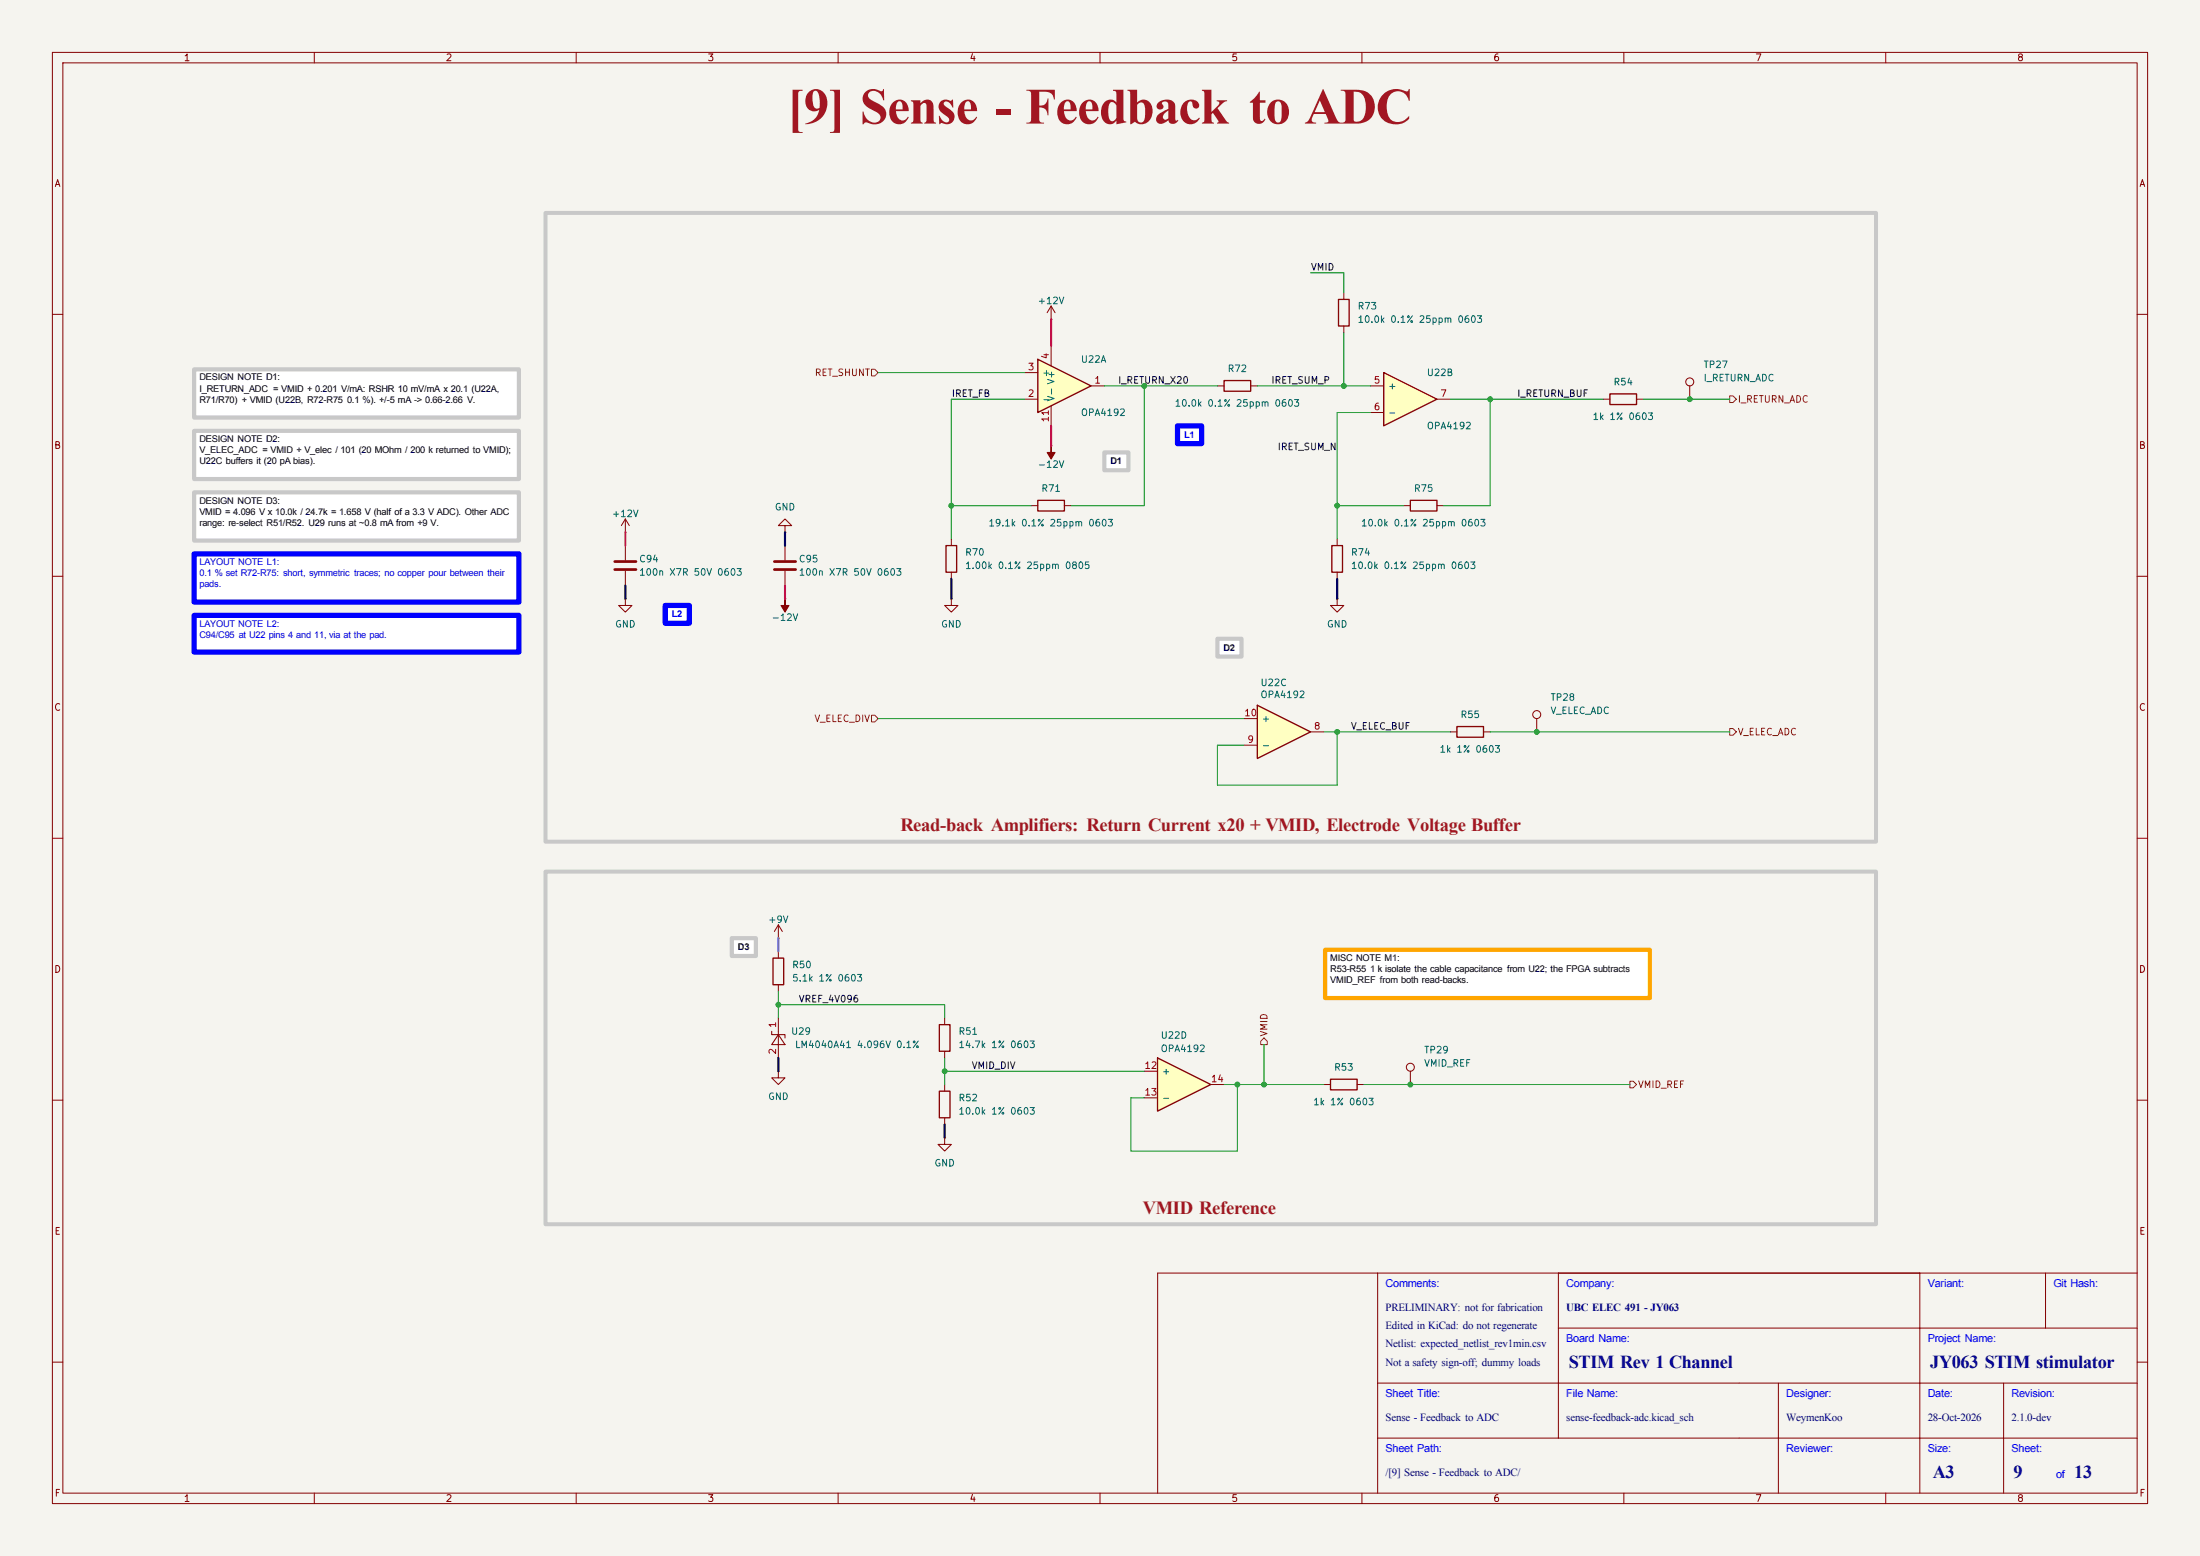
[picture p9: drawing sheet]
<svg xmlns="http://www.w3.org/2000/svg" width="420mm" height="297mm" viewBox="0 0 420 297" stroke-linecap="round" stroke-linejoin="round" font-family="sans-serif">
<path d="M0 0h420v297h-420z" fill="#f5f4ef" stroke="#f5f4ef" stroke-width=".19"/>
<g fill="none" stroke="#840000" stroke-width=".19">
<path d="M10 10h400v277h-400zM12 12h396v273h-396zM60 10v2M110 10v2M160 10v2M210 10v2M260 10v2M310 10v2M360 10v2M10 60h2M408 60h2M10 110h2"/>
<path d="M408 110h2M10 160h2M408 160h2M10 210h2M408 210h2M263 243v42M297.5 253.5h110.5M297.5 243v31.5M366.5 243v42M390.5 243v10.5M408 243h-187v42M10 260h2"/>
<path d="M263 274.5h145M263 264h145M339.5 264v21M382.5 264v21M408 260h2M60 285v2M110 285v2M160 285v2M210 285v2M260 285v2M310 285v2M360 285v2"/>
</g>
<g fill="#fff">
<path d="M37.1 105.7h62v9.2h-62z"/>
<path d="M127 115.6h4.6v3.4h-4.6z"/>
<path d="M210.8 86.4h4.6v3.4h-4.6z"/>
<path d="M232.4 121.9h4.6v3.4h-4.6z"/>
<path d="M224.8 81.3h4.6v3.4h-4.6z"/>
<path d="M253 181.3h62v9.2h-62z"/>
<path d="M139.7 179.1h4.6v3.4h-4.6z"/>
<path d="M37.1 117.5h62v7h-62z"/>
<path d="M37.1 82.2h62v9.2h-62z"/>
<path d="M37.1 94h62v9.2h-62z"/>
<path d="M37.1 70.5h62v9.2h-62z"/>
</g>
<g fill="none" stroke="#840000" stroke-width=".19">
<path d="M256.5 55.9v1.3M256.5 62.2v1.3M306.1 76.2h1.2M312.4 76.2h1.3M322.6 73.7v2.5M119.4 99.1v2.5M119.4 99.1l-.8 1.2M119.4 99.1l.7 1.2M196.8 96.5h1.3M203.2 96.5h1.3M119.4 114.3v1.3h1.2l-1.2 1.2-1.3-1.2h1.3M119.4 114.3h.1"/>
<path d="M119.4 101.6h.1M119.4 104.1v2.8M119.4 109v2.8M149.9 100.3h1.2l-1.2-1.2-1.3 1.2h1.3v1.3M149.9 101.6h.1M149.9 104.1v2.8M149.9 109v2.8M181.6 102.9v1.2M181.6 109.2v1.3M148.6 179.1h.1M148.6 176.5l-.8 1.3M148.6 176.5l.8 1.3"/>
<path d="M148.6 176.5v2.6M148.6 194.3v7.6M180.3 194.3v1.3M180.3 217.2v1.2h1.3l-1.3 1.3-1.2-1.3h1.2M180.3 217.2h.1M180.3 200.7v1.2M180.3 207v1.3M180.3 213.4v1.2M252.7 207h1.3M259.1 207h1.2M269.2 204.5v2.5"/>
<circle cx="322.6" cy="72.9" r=".76"/>
<circle cx="269.2" cy="203.7" r=".76"/>
</g>
<path d="M147.3 196.9v.6h2.6v.6M148.6 197.5l1.3 1.9h-2.6z" fill="none" stroke="#840000" stroke-width=".2"/>
<path d="M117.3 107.2h4.1M117.3 108.7h4.1M147.8 107.2h4.1M147.8 108.7h4.1" fill="none" stroke="#840000" stroke-width=".51"/>
<path d="M255.5 57.2h2.1v5h-2.1zM307.3 75.2h5.1v2h-5.1zM198.1 95.5h5.1v2h-5.1zM180.6 104.1h2v5.1h-2zM179.3 195.6h2.1v5.1h-2.1zM179.3 208.3h2.1v5.1h-2.1zM254 206h5.1v2h-5.1z" fill="none" stroke="#840000" stroke-width=".25"/>
<path d="M221 201.9l10.1 5.1-10.1 5.1z" fill="#ffffc2"/>
<path d="M233.7 72.6h5.1v2.1h-5.1zM221 201.9l10.1 5.1-10.1 5.1z" fill="none" stroke="#840000" stroke-width=".25"/>
<path d="M232.4 73.7h1.3M238.8 73.7h1.2M181.6 114.3v1.3h1.3l-1.3 1.2-1.3-1.2h1.3M181.6 114.3h.1M218.4 204.5h2.6M218.4 209.6h2.6M231.1 207h2.6" fill="none" stroke="#840000" stroke-width=".19"/>
<path d="M264.2 71.1l10.1 5.1-10.1 5.1z" fill="#ffffc2"/>
<path d="M264.2 71.1l10.1 5.1-10.1 5.1z" fill="none" stroke="#840000" stroke-width=".25"/>
<path d="M261.6 73.7h2.6M261.6 78.7h2.6M274.3 76.2h2.6M149.9 114.3h.1" fill="none" stroke="#840000" stroke-width=".19"/>
<path d="M149.9 114.3v1.3h.7l-.7 1.2-.8-1.2h.8z" fill="#840000" stroke="#840000" stroke-width=".19"/>
<path d="M198.1 68.6l10.2 5.1-10.2 5z" fill="#ffffc2"/>
<path d="M198.1 68.6l10.2 5.1-10.2 5zM269.2 95.5h5.1v2h-5.1zM254.3 104.1h2v5.1h-2zM278.1 138.7h5.1v2h-5.1zM147.6 182.9h2v5.1h-2z" fill="none" stroke="#840000" stroke-width=".25"/>
<g fill="none" stroke="#840000" stroke-width=".19">
<path d="M200.7 58.4v2.6M200.7 58.4l-.8 1.3M200.7 58.4l.7 1.3M195.6 76.2h2.5M195.6 71.1h2.5M200.7 61h.1M200.7 66v3.9M200.7 77.5v3.8M208.3 73.7h2.5M200.7 85.1h.1M268 96.5h1.2M274.3 96.5h1.3"/>
<path d="M255.3 114.3v1.3h1.2l-1.2 1.2-1.3-1.2h1.3M255.3 114.3h.1M255.3 102.9v1.2M255.3 109.2v1.3M276.9 139.7h1.2M283.2 139.7h1.3M293.4 137.2v2.5M148.6 181.6v1.3M148.6 188v1.2M148.6 204.5v1.2h1.3l-1.3 1.3-1.3-1.3h1.3M148.6 204.5h.1"/>
<circle cx="293.4" cy="136.4" r=".76"/>
</g>
<path d="M200.7 85.1v1.3h.7l-.7 1.2-.8-1.2h.8z" fill="#840000" stroke="#840000" stroke-width=".19"/>
<path d="M240 134.6l10.2 5.1-10.2 5.1z" fill="#ffffc2"/>
<path d="M240 134.6l10.2 5.1-10.2 5.1z" fill="none" stroke="#840000" stroke-width=".25"/>
<path d="M237.5 137.2h2.5M250.2 139.7h2.5M237.5 142.2h2.5" fill="none" stroke="#840000" stroke-width=".19"/>
<path d="M166.4 70.5h.6l.6 .6-.6 .7h-.6zM330.2 75.6h.6l.7 .6-.7 .6h-.6zM166.4 136.5h.6l.6 .7-.6 .6h-.6zM330.2 139.1h.6l.7 .6-.7 .6h-.6zM241.3 198.1l.6 .7v.6h-1.2v-.6zM311.1 206.4h.7l.6 .6-.6 .6h-.7z" fill="none" stroke="#725600" stroke-width=".19"/>
<g fill="none" stroke="#009600" stroke-width=".19">
<path d="M250.2 52.1h6.3v3.8M167.6 71.1h28M195.6 76.2h-14v26.7M210.8 73.7h21.6M218.4 73.7v22.8h-13.9M240 73.7h21.6M256.5 63.5v10.2M261.6 78.7h-6.3v24.2M276.9 76.2h29.2M284.5 76.2v20.3h-8.9M313.7 76.2h16.5M181.6 96.5h15.2"/>
<path d="M255.3 96.5h12.7M167.6 137.2h69.9M252.7 139.7h24.2M255.3 139.7v10.2h-22.9v-7.7h5.1M284.5 139.7h45.7M148.6 191.8h31.7v2.5M148.6 189.2v5.1M241.3 199.4v7.6M180.3 204.5h38.1M180.3 201.9v5.1M233.7 207h19M236.2 207v12.7h-20.3v-10.1h2.5"/>
<path d="M260.3 207h50.8"/>
</g>
<path d="M200.7 61v5M200.7 81.3v3.8M119.4 101.6v2.5M149.9 111.8v2.5" fill="none" stroke="#ff00ab" stroke-width=".41"/>
<path d="M119.4 111.8v2.5M149.9 101.6v2.5M181.6 110.5v3.8M255.3 110.5v3.8M148.6 201.9v2.6M180.3 214.6v2.6" fill="none" stroke="#000" stroke-width=".41"/>
<path d="M148.6 179.1v2.5" fill="none" stroke="#963cc8" stroke-width=".41"/>
<path d="M224.8 81.3h4.6v3.4h-4.6zM37.1 105.7h62v9.2h-62zM37.1 117.5h62v7h-62zM127 115.6h4.6v3.4h-4.6z" fill="none" stroke="#00f" stroke-width="1"/>
<path d="M37.1 70.5h62v9.2h-62zM37.1 82.2h62v9.2h-62zM37.1 94h62v9.2h-62zM210.8 86.4h4.6v3.4h-4.6zM232.4 121.9h4.6v3.4h-4.6zM139.7 179.1h4.6v3.4h-4.6z" fill="none" stroke="#c8c8c8" stroke-width=".8"/>
<path d="M253 181.3h62v9.2h-62z" fill="none" stroke="#ffa500" stroke-width=".8"/>
<path d="M104.1 40.6h254v120.1h-254zM104.1 166.4h254v67.3h-254z" fill="none" stroke="#c8c8c8" stroke-width=".76"/>
<g fill="#009600" stroke="#009600" stroke-width=".19">
<circle cx="236.2" cy="207" r=".46"/>
<circle cx="241.3" cy="207" r=".46"/>
<circle cx="269.2" cy="207" r=".46"/>
<circle cx="218.4" cy="73.7" r=".46"/>
<circle cx="180.3" cy="204.5" r=".46"/>
<circle cx="148.6" cy="191.8" r=".46"/>
<circle cx="255.3" cy="139.7" r=".46"/>
<circle cx="255.3" cy="96.5" r=".46"/>
<circle cx="322.6" cy="76.2" r=".46"/>
<circle cx="284.5" cy="76.2" r=".46"/>
<circle cx="256.5" cy="73.7" r=".46"/>
<circle cx="293.4" cy="139.7" r=".46"/>
<circle cx="181.6" cy="96.5" r=".46"/>
</g>
<text font-size="9.7" fill="#a21622" x="150.3" y="23.6">[9] Sense - Feedback to ADC</text>
<g font-size="3.5" fill="#a21622">
<text x="171.9" y="158.6">Read-back Amplifiers: Return Current x20 + VMID, Electrode Voltage Buffer</text>
<text x="218.2" y="231.7">VMID Reference</text>
</g>
<g font-size="3.5" fill="#00007f">
<text x="299.5" y="261.1">STIM Rev 1 Channel</text>
<text x="368.5" y="261.1">JY063 STIM stimulator</text>
<text x="369" y="282.1">A3</text>
<text x="384.4" y="282.1">9</text>
<text x="396" y="282.1">13</text>
</g>
<g font-size="2.1" fill="#00f">
<text x="264.5" y="245.7">Comments:</text>
<text x="299" y="245.7">Company:</text>
<text x="368" y="245.7">Variant:</text>
<text x="392" y="245.7">Git Hash:</text>
<text x="299" y="256.2">Board Name:</text>
<text x="368" y="256.2">Project Name:</text>
<text x="264.5" y="266.7">Sheet Title:</text>
<text x="299" y="266.7">File Name:</text>
<text x="341" y="266.7">Designer:</text>
<text x="368" y="266.7">Date:</text>
<text x="384" y="266.7">Revision:</text>
<text x="264.5" y="277.2">Sheet Path:</text>
<text x="341" y="277.2">Reviewer:</text>
<text x="368" y="277.2">Size:</text>
<text x="384" y="277.2">Sheet:</text>
<text x="392.5" y="282.2">of</text>
</g>
<g font-size="2.1" fill="#00007f">
<text x="264.5" y="250.2">PRELIMINARY: not for fabrication</text>
<text x="299" y="250.2">UBC ELEC 491 - JY063</text>
<text x="264.5" y="253.7">Edited in KiCad: do not regenerate</text>
<text x="264.5" y="257.2">Netlist: expected_netlist_rev1min.csv</text>
<text x="264.5" y="260.7">Not a safety sign-off; dummy loads</text>
<text x="264.5" y="271.2">Sense - Feedback to ADC</text>
<text x="299" y="271.2">sense-feedback-adc.kicad_sch</text>
<text x="341" y="271.2">WeymenKoo</text>
<text x="368" y="271.2">28-Oct-2026</text>
<text x="384" y="271.2">2.1.0-dev</text>
<text x="264.5" y="281.7">/[9] Sense - Feedback to ADC/</text>
</g>
<g font-size="1.8">
<text x="38.1" y="72.6">DESIGN NOTE D1:</text>
<text x="38.1" y="74.8">I_RETURN_ADC = VMID + 0.201 V/mA: RSHR 10 mV/mA x 20.1 (U22A,</text>
<text x="38.1" y="76.9">R71/R70) + VMID (U22B, R72-R75 0.1 %). +/-5 mA -&gt; 0.66-2.66 V.</text>
<text x="38.1" y="84.4">DESIGN NOTE D2:</text>
<text x="38.1" y="86.5">V_ELEC_ADC = VMID + V_elec / 101 (20 MOhm / 200 k returned to VMID);</text>
<text x="38.1" y="88.6">U22C buffers it (20 pA bias).</text>
<text x="212" y="88.6">D1</text>
<text x="38.1" y="96.1">DESIGN NOTE D3:</text>
<text x="38.1" y="98.2">VMID = 4.096 V x 10.0k / 24.7k = 1.658 V (half of a 3.3 V ADC). Other ADC</text>
<text x="38.1" y="100.4">range: re-select R51/R52. U29 runs at ~0.8 mA from +9 V.</text>
<text x="233.6" y="124.2">D2</text>
<text x="140.9" y="181.3">D3</text>
<text x="254" y="183.4">MISC NOTE M1:</text>
<text x="254" y="185.6">R53-R55 1 k isolate the cable capacitance from U22; the FPGA subtracts</text>
<text x="254" y="187.7">VMID_REF from both read-backs.</text>
</g>
<g font-size="1.8" fill="#00f">
<text x="226.1" y="83.5">L1</text>
<text x="38.1" y="107.8">LAYOUT NOTE L1:</text>
<text x="38.1" y="110">0.1 % set R72-R75: short, symmetric traces; no copper pour between their</text>
<text x="38.1" y="112.1">pads.</text>
<text x="38.1" y="119.6">LAYOUT NOTE L2:</text>
<text x="128.3" y="117.8">L2</text>
<text x="38.1" y="121.7">C94/C95 at U22 pins 4 and 11, via at the pad.</text>
</g>
<g font-size="1.3" fill="#840000">
<text x="35" y="12">1</text>
<text x="85" y="12">2</text>
<text x="135" y="12">3</text>
<text x="185" y="12">4</text>
<text x="235" y="12">5</text>
<text x="285" y="12">6</text>
<text x="335" y="12">7</text>
<text x="385" y="12">8</text>
<text x="10.3" y="36">A</text>
<text x="408.3" y="36">A</text>
<text x="10.2" y="86">B</text>
<text x="408.2" y="86">B</text>
<text x="10.2" y="136">C</text>
<text x="408.2" y="136">C</text>
<text x="10.2" y="186">D</text>
<text x="408.2" y="186">D</text>
<text x="10.3" y="236">E</text>
<text x="408.3" y="236">E</text>
<text x="10.3" y="286">F</text>
<text x="35" y="287">1</text>
<text x="85" y="287">2</text>
<text x="135" y="287">3</text>
<text x="185" y="287">4</text>
<text x="235" y="287">5</text>
<text x="285" y="287">6</text>
<text x="335" y="287">7</text>
<text x="385" y="287">8</text>
<text x="408.3" y="286">F</text>
</g>
<g font-size="1.3" fill="#0f0f0f">
<text x="250.2" y="51.9">VMID</text>
<text x="181.6" y="76.1">IRET_FB</text>
<text x="213.3" y="73.5">I_RETURN_X20</text>
<text x="242.6" y="73.5">IRET_SUM_P</text>
<text x="289.5" y="76.1">I_RETURN_BUF</text>
<text x="243.8" y="86.2">IRET_SUM_N</text>
<text x="257.8" y="139.6">V_ELEC_BUF</text>
<text x="152.4" y="191.6">VREF_4V096</text>
<text x="185.4" y="204.3">VMID_DIV</text>
</g>
<g font-size="1.3" fill="#006464">
<text x="198" y="58.4">+12V</text>
<text x="259.1" y="59.4">R73</text>
<text x="259.1" y="61.9">10.0k 0.1% 25ppm 0603</text>
<text x="206.2" y="69.5">U22A</text>
<text x="234.2" y="71.3">R72</text>
<text x="325.1" y="70.6">TP27</text>
<text x="198.9" y="77.2">-</text>
<text x="198.9" y="72.1">+</text>
<text x="201.6" y="76.7" transform="rotate(-90 201.6 76.7)">V- V+</text>
<text x="224.1" y="77.9">10.0k 0.1% 25ppm 0603</text>
<text x="264.9" y="74.6">+</text>
<text x="272.3" y="72.1">U22B</text>
<text x="307.9" y="73.9">R54</text>
<text x="325.1" y="73.1">I_RETURN_ADC</text>
<text x="206.2" y="79.7">OPA4192</text>
<text x="264.9" y="79.7">-</text>
<text x="272.3" y="82.2">OPA4192</text>
<text x="303.9" y="80.5">1k 1% 0603</text>
<text x="198" y="89.6">-12V</text>
<text x="198.7" y="94.2">R71</text>
<text x="269.8" y="94.2">R75</text>
<text x="116.7" y="99">+12V</text>
<text x="147.8" y="97.7">GND</text>
<text x="188.6" y="100.8">19.1k 0.1% 25ppm 0603</text>
<text x="259.7" y="100.8">10.0k 0.1% 25ppm 0603</text>
<text x="121.9" y="107.6">C94</text>
<text x="152.4" y="107.6">C95</text>
<text x="184.1" y="106.4">R70</text>
<text x="257.8" y="106.4">R74</text>
<text x="121.9" y="110.2">100n X7R 50V 0603</text>
<text x="152.4" y="110.2">100n X7R 50V 0603</text>
<text x="184.1" y="108.9">1.00k 0.1% 25ppm 0805</text>
<text x="257.8" y="108.9">10.0k 0.1% 25ppm 0603</text>
<text x="147.2" y="118.8">-12V</text>
<text x="117.3" y="120.1">GND</text>
<text x="179.5" y="120.1">GND</text>
<text x="253.2" y="120.1">GND</text>
<text x="240.5" y="131.3">U22C</text>
<text x="240.5" y="133.6">OPA4192</text>
<text x="278.7" y="137.4">R55</text>
<text x="295.9" y="134.1">TP28</text>
<text x="295.9" y="136.6">V_ELEC_ADC</text>
<text x="240.8" y="143.2">-</text>
<text x="240.8" y="138.1">+</text>
<text x="274.7" y="144">1k 1% 0603</text>
<text x="146.5" y="176.5">+9V</text>
<text x="151.1" y="185.1">R50</text>
<text x="151.1" y="187.7">5.1k 1% 0603</text>
<text x="150.9" y="197.8">U29</text>
<text x="182.9" y="197.8">R51</text>
<text x="151.7" y="200.4">LM4040A41 4.096V 0.1%</text>
<text x="182.9" y="200.4">14.7k 1% 0603</text>
<text x="221.5" y="198.6">U22D</text>
<text x="221.5" y="201.1">OPA4192</text>
<text x="271.8" y="201.4">TP29</text>
<text x="271.8" y="203.9">VMID_REF</text>
<text x="221.7" y="205.4">+</text>
<text x="254.6" y="204.7">R53</text>
<text x="146.5" y="210.3">GND</text>
<text x="182.9" y="210.5">R52</text>
<text x="182.9" y="213.1">10.0k 1% 0603</text>
<text x="221.7" y="210.5">-</text>
<text x="250.6" y="211.3">1k 1% 0603</text>
<text x="178.3" y="223">GND</text>
</g>
<g font-size="1.3" fill="#a90000">
<text x="196.1" y="71">3</text>
<text x="200.5" y="68.7" transform="rotate(-90 200.5 68.7)">4</text>
<text x="196.1" y="76.1">2</text>
<text x="208.8" y="73.5">1</text>
<text x="262.2" y="73.5">5</text>
<text x="274.9" y="76.1">7</text>
<text x="200.5" y="80.7" transform="rotate(-90 200.5 80.7)">11</text>
<text x="262.2" y="78.6">6</text>
<text x="237.4" y="137">10</text>
<text x="238" y="142.1">9</text>
<text x="250.7" y="139.6">8</text>
<text x="148.5" y="196.3" transform="rotate(-90 148.5 196.3)">1</text>
<text x="148.5" y="201.4" transform="rotate(-90 148.5 201.4)">2</text>
<text x="218.4" y="204.3">12</text>
<text x="218.4" y="209.4">13</text>
<text x="231.1" y="206.9">14</text>
</g>
<g font-size="1.3" fill="#725600">
<text x="155.4" y="72.1">RET_SHUNT</text>
<text x="331.6" y="77.2">I_RETURN_ADC</text>
<text x="155.4" y="138.1">V_ELEC_DIV</text>
<text x="331.6" y="140.7">V_ELEC_ADC</text>
<text x="242.3" y="198" transform="rotate(-90 242.3 198)">VMID</text>
<text x="312.6" y="208">VMID_REF</text>
</g>
</svg>
